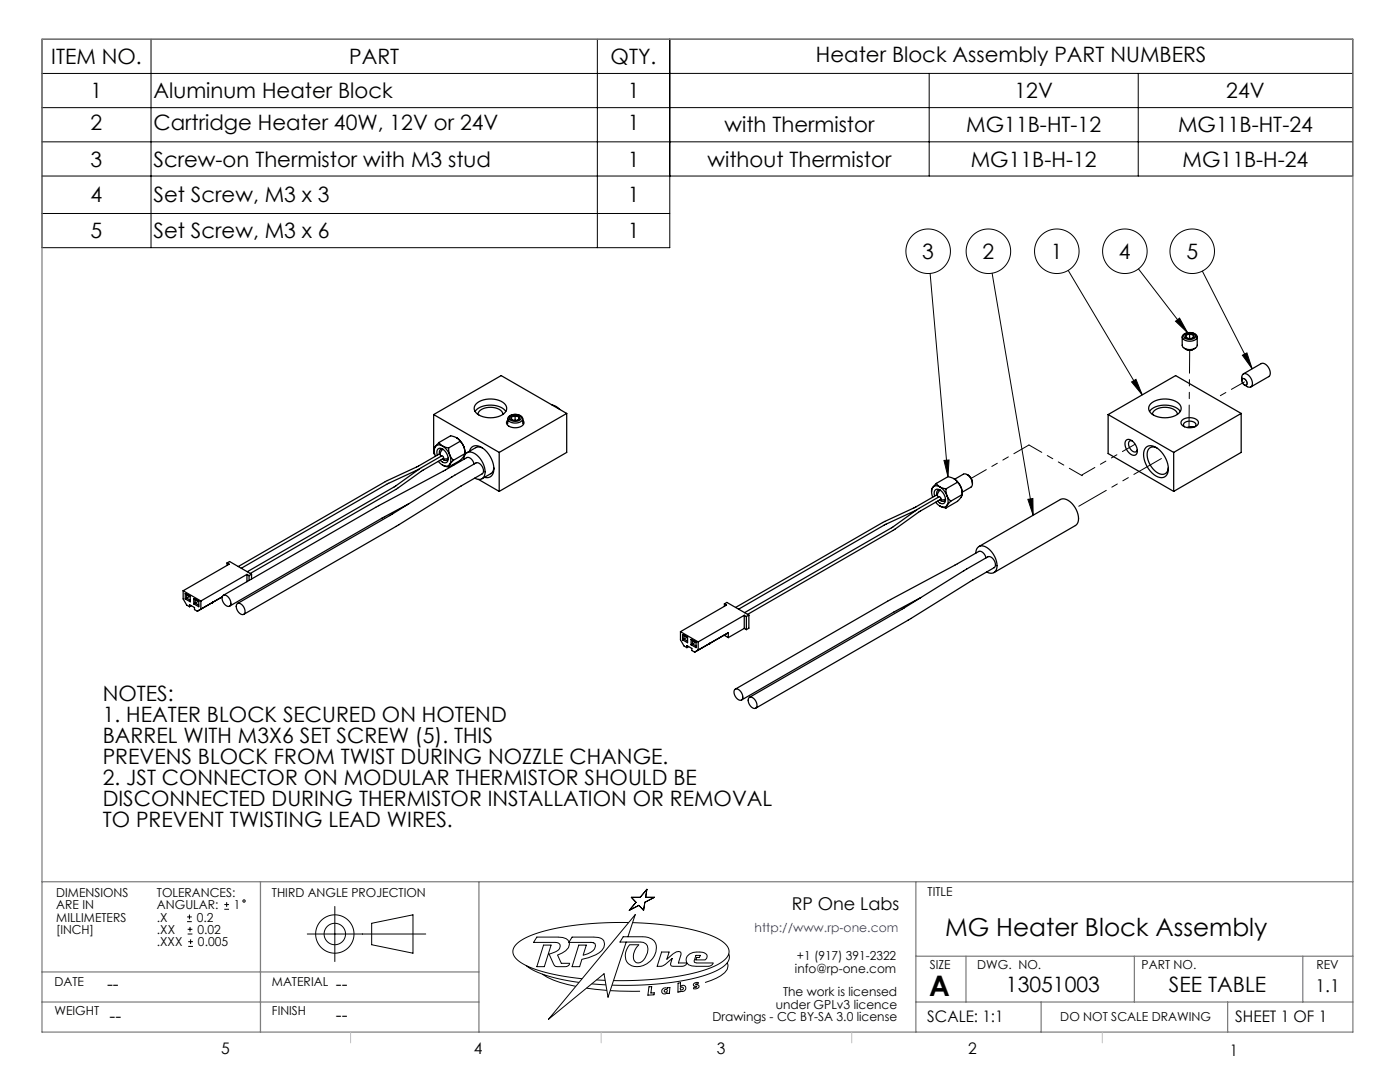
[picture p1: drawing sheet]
<svg xmlns="http://www.w3.org/2000/svg" width="279mm" height="216mm" viewBox="0 0 279 216" stroke-linecap="round" stroke-linejoin="round" font-family="sans-serif">
<g fill="none" stroke="#000" stroke-width=".2">
<path d="M30.1 7.8v41.6M119.2 7.8v41.6M133.7 7.8v41.6h-125.3v-41.6h261.6v27.3h-261.6M185.4 14.6v20.5M227.2 14.6v20.5M270 14.6l-261.6 .1M8.4 21.5h125.3M133.7 21.5h136.3M270 28.3h-261.6M8.4 42.6h125.3M185.6 54.6l3.6 40.5M198 54.5l8.2 48.3"/>
<path d="M213.2 54l14.8 24.8M227.2 53.7l9.8 12.7M240 54.1l9.9 19.5M225.8 76.2l.9-.5 1.3 3.1zM234.6 64.1l.8-.6 1.6 2.9zM247.9 70.9l.9-.5 1.1 3.2zM188.4 91.9l1-.1-.2 3.3zM205.1 99.6l1-.1 .1 3.3zM126 179.1h1.8l1.3-1.6-.3 1.6h1.8l-1.9 .9-.3 1.6-.9-.9-1.9 .9 1.3-1.6zM37.3 183.9h1M37.3 183h1M37.5 186.4h.9"/>
<path d="M37.5 185.4h.9M37.6 188.8h.9M37.6 187.9h.9M37.8 182.5v.9M37.9 185v.9M38 187.4v1M44.8 181.4h.9M44.8 180.5h.9M45.2 180v1M61.3 186.4h23.7M66.8 180.9v11M74.2 184.2l8.2-1.7v7.7l-8.2-1.7z"/>
<path d="M105 192.7a19.7 19.7 0 0 0 8.8 3.1l1.8 .2M108.2 194.4a16.2 16.2 0 0 0 6.7 2.4M108.5 188.6h1.5l-1.4 4.3h-1.5zM113.6 188a1.96 1.96 0 0 0-2.2-1h-4.3l-.6 1h4.3a.85 .85 0 0 1 1 .8 1.73 1.73 0 0 1-1.5 1.3l-.7 .3 .8 1.8a.79 .79 0 0 0 .8 .7h1.6a.8 .8 0 0 0 .9-.7h-1.7l-.7-1.6a3 3 0 0 0 2.3-2.2v-.4M114.2 187h4.3a1.69 1.69 0 0 1 2.2 1.4 2.64 2.64 0 0 1-1.8 2.1l-1.4 .6-1.4 .3-.4 1.5h-1.5l1.3-4.3h1.5l-.6 2a2.88 2.88 0 0 0 2.4-1.9 .76 .76 0 0 0-1-.7h-4.3zM117 197.2l4.1 .4M118.1 196.3l2.8 .2M119 195.5l1.8 .1M121.8 197.7l5.9 .1M124.4 186.9h3.8a2.34 2.34 0 0 1 2.8 2.2 3.9 3.9 0 0 1-5 3.6 2.38 2.38 0 0 1-.7-3.8l.3-.4h1.9a2.85 2.85 0 0 0-.9 3.2 1.29 1.29 0 0 0 2.2-.6 2.26 2.26 0 0 0 .1-2.8l-.5-.3h-.5h-4.2zM125.3 186.9l1.5-4.4-17.3 20.9 11-9.1 .8 4.7 3.7-11M125.5 184.1a55.8 55.8 0 0 0-19.4 2.5 6 6 0 0 0-3.7 2.8 2.59 2.59 0 0 0 1.7 2.8 31.2 31.2 0 0 0 12.1 3.1"/>
<path d="M126.2 184.1a45.9 45.9 0 0 1 16.5 2.9 3.9 3.9 0 0 1 2.8 2.9 3.9 3.9 0 0 1-2.7 2.8 44.4 44.4 0 0 1-16.4 2.9l-4 .1M129.5 196.9h.6l-.2 1.2h.7l-.1 .4-1.2 .1zM132 190h1.5l-.4 1.4 1.9-1.5h.5l.3 .1 .1 .5-.5 1.6h1.7a1.06 1.06 0 0 1-1 .7l-2.2-.1-.1-.4 .4-1.1-2 1.6h-1.1zM132.2 197.4l.5-.3 .5 .2v-.2l.5-.1-.1 1.2-.5 .1v-.2a.59 .59 0 0 1-.8 .1 .59 .59 0 0 1-.1-.8zM135.3 196.2l.5-.1v.8a.63 .63 0 0 1 1.1 0 .63 .63 0 0 1-.6 .9l-.5-.1v.2l-.5 .1zM136.4 197.2a.3 .3 0 0 0-.4-.3 .3 .3 0 0 0-.2 .4 .3 .3 0 0 0 .4 .2l.2-.3M137.1 190.8a3.2 3.2 0 0 1 3.9-.4l.1 .4-.1 .4-.3 .3h-1.8l.1-.4h.6l.2-.5h-.9l-.3 1.4 .5 .1h3.2a1.02 1.02 0 0 1-1 .7l-3.2-.1a1.2 1.2 0 0 1-1-1.9zM138.5 196.3l.4-.2h.5l-.1 .2h-.3l-.1 .2a.43 .43 0 0 1 .4 .1 .43 .43 0 0 1 .1 .5l-.4 .2h-.6l.1-.3h.4l.2-.1-.1-.1a.4 .4 0 0 1-.5-.1 .4 .4 0 0 1 0-.4zM145.1 192.1a1.58 1.58 0 0 1-.5 2 10.2 10.2 0 0 1-3.9 1.9M145.4 190.3a2.32 2.32 0 0 1-1.4 2.8 28.8 28.8 0 0 1-11.7 3.1 73.7 73.7 0 0 1-10.2 .4"/>
<circle cx="185.2" cy="50.1" r="4.4"/>
<circle cx="197.3" cy="50.1" r="4.4"/>
<circle cx="210.9" cy="50.1" r="4.4"/>
<circle cx="224.5" cy="50.1" r="4.4"/>
<circle cx="237.9" cy="50.1" r="4.4"/>
<circle cx="48.7" cy="179.8" r=".24"/>
<circle cx="66.8" cy="186.4" r="2.14"/>
<circle cx="66.8" cy="186.4" r="3.8"/>
<circle cx="132.8" cy="197.7" r=".32"/>
</g>
<g fill="none" stroke="#808080" stroke-width=".25">
<path d="M8.4 7.8h261.6v198.1h-261.6zM8.4 175.9h261.6M52 175.9v30M95.6 175.9v30M182.8 175.9v30M8.4 199.9h87.2M8.4 193.9h87.2M182.8 199.9h87.2M182.8 190.8h87.2M192.8 190.8v9.1M207.8 199.9v6M226.4 190.8v9.1"/>
<path d="M245 199.9v6M260 190.8v9.1"/>
</g>
<path d="M70 205.9v2.2M120 205.9v2.2M170 205.9v2.2M220 205.9v2.2" fill="none" stroke="#c0c0c0" stroke-width=".2"/>
<path d="M234.6 64.1l.8-.6 1.6 2.9zM247.9 70.9l.9-.5 1.1 3.2zM225.8 76.2l.9-.5 1.3 3.1zM205.1 99.6l1-.1 .1 3.3zM188.4 91.9l1-.1-.2 3.3z" fill="#000"/>
<g fill="none" stroke="#000" stroke-width=".25">
<path d="M235.9 67.2v1.7a1.75 1.75 0 0 0 2.7 .5l.3-.5v-1.7M236.1 66.9a1.91 1.91 0 0 1 2.8 .3 1.56 1.56 0 0 1-2.2 .8l-.3-.2a.65 .65 0 0 1-.3-.9zM236.4 69.5a1.52 1.52 0 0 0 2.1 0M236.4 66.7a1.58 1.58 0 0 1 2.2 .3 1.27 1.27 0 0 1-2 .6 .52 .52 0 0 1-.2-.9zM236.7 66.8l-.1 .3 .1 .2M236.7 66.8v.5M236.7 67.3l.2 .1M237.4 66.6l-.7 .2M237.4 66.6l.8 .2M237.4 66.6v1M238.2 66.8l.1 .2-.1 .3M238.2 66.8v.5"/>
<path d="M238.2 67.3a1.25 1.25 0 0 1-1.5 0M238.2 67.3l-.2 .1M247.8 75.9v-.6a.69 .69 0 0 1 .5-.8 .69 .69 0 0 1 .8 .3 1.76 1.76 0 0 1 .5 2.4l-.4 .1-.8-.5M247.9 75.7a.78 .78 0 0 1 .8 .2 .78 .78 0 0 1 .1 .9 .78 .78 0 0 1-.8-.3 .78 .78 0 0 1-.1-.8zM248.1 74.6l3.6-2.1a1.77 1.77 0 0 1 1.7 2.5l-3.8 2.2M83.7 93.6l-6.5 3-29 16.8M86.5 82.7v7.8l.3 .1M86.5 82.7l13.1 7.6M86.9 89.1a2.13 2.13 0 0 0 0 1.9M86.9 89.1l-.2 .8M87.3 90.8a.83 .83 0 0 1 0-1 .83 .83 0 0 1 .9-.3 2.07 2.07 0 0 1 1 2.7 1 1 0 0 1-1.3-.4M87.5 92.1l.8 .7"/>
<path d="M87.6 88.3l.7 .7M87.6 88.3l-.7 .8M87.8 90.7h.1M87.9 91.1l-.1-.4-.2-.1a66.2 66.2 0 0 1-10.3 5.3l-29.7 17.1M88.3 89a1.02 1.02 0 0 0-1.4 .1M88.3 89a3.6 3.6 0 0 1 1.4 1.8M88.3 89l1.2 .4M88.3 92.8l1.2 .4M88.4 89.6l-.5 .7-.1 .4M88.4 89.7a.62 .62 0 0 0-.7 .2 .62 .62 0 0 0 0 .8M88.5 91.3h.1M89.4 91.5h-1"/>
<path d="M89.4 91.4a.6 .6 0 0 1-.5 .5 .6 .6 0 0 1-.6-.3M89.5 89.4l.2 1.4M89.7 90.8l.8 1.1M89.7 90.8a2.13 2.13 0 0 1 0 1.9M89.7 92.7a1.02 1.02 0 0 1-1.4 .1M89.7 92.7l-.2 .5M90.4 92.7l.2 .1M90.5 91.9l-.8 .8M91.1 87.4l-1.2-.4-2.3 1.3M91.1 87.4l.7 .7M91.1 87.4a3.6 3.6 0 0 1 1.5 1.7M91.8 88.1l.8 1"/>
<path d="M91.8 88.1l-2.3 1.3M92.6 89.1l.2 1.4M92.6 91.6a1.3 1.3 0 0 1 .7-1.3 1.3 1.3 0 0 1 1.5 .2 4.1 4.1 0 0 1 1.7 4.7 1.28 1.28 0 0 1-1.8 .2M92.8 90.5l-.2 .5-.8 .9-2.3 1.3M92.8 90.5l-2.3 1.4M93.7 90a1.44 1.44 0 0 1 2.4-.7 5.1 5.1 0 0 1 2.3 5.1 1.32 1.32 0 0 1-1.7 .8M94.6 92.6a1.39 1.39 0 0 0-1.4-1.3l-4.8 2.8-13.4 7.1-30.4 17.6M94.8 82.1a4.4 4.4 0 0 1 6.1 0M95 80.6a4.5 4.5 0 0 1 5.9 .2 1.47 1.47 0 0 1-1 2.2 4.4 4.4 0 0 1-5.1-1 1.19 1.19 0 0 1 .2-1.4zM95.4 82.7a2.49 2.49 0 0 1 3-1.4 1.86 1.86 0 0 1 2 1.4M95.5 95.7l4.1 2.4M96.3 89.4l-1.1-.2-2 1.1"/>
<path d="M98.6 93.3l-.2 .6-.3 .5-1.9 1.1M99.6 90.3v7.8M101.3 83.8a.8 .8 0 0 0-.2 .9 .8 .8 0 0 0 .8 .5 2.17 2.17 0 0 0 2.7-.7l-.3-.7M101.3 83.6v.9M101.5 83.2a1.91 1.91 0 0 1 2.8 .3 1.56 1.56 0 0 1-2.2 .8l-.3-.1a.65 .65 0 0 1-.3-1zM101.8 83a1.58 1.58 0 0 1 2.2 .3 1.27 1.27 0 0 1-2 .6 .52 .52 0 0 1-.2-.9zM102.1 83.1l-.1 .3 .1 .2M102.1 83.1v.5M102.1 83.6l.2 .2M102.8 82.9l-.7 .2M102.8 82.9l.8 .2M102.8 82.9v1"/>
<path d="M103.6 83.1l.1 .3-.1 .2M103.6 83.1v.5M103.6 83.6a1.25 1.25 0 0 1-1.5 0M103.6 83.6l-.2 .1M104.3 83.6v.9M110.2 80.8l.8 .3 .7 .6M113.1 82.5l-13.1-7.6-13.5 7.8M113.1 82.5l-13.5 7.8M113.1 82.5v7.8l-13.5 7.8M186.1 97.3a2.13 2.13 0 0 0 0 1.9M186.1 97.3l-.2 .8M186.5 99a.83 .83 0 0 1 0-1 .83 .83 0 0 1 .9-.3 2.07 2.07 0 0 1 1.1 2.7 1 1 0 0 1-1.4-.4"/>
<path d="M186.9 96.5l.7 .7M186.9 96.5l-.8 .8M187.1 98.8l-.1 .1M187.2 99.3l-.1-.4-.3-.1a66.2 66.2 0 0 1-10.2 5.3l-29.8 17.1M187.6 97.2a1.02 1.02 0 0 0-1.5 .1M187.6 97.2a3.6 3.6 0 0 1 1.4 1.7M187.6 97.2l1.2 .4M187.6 97.8l-.4 .6-.1 .5M187.7 97.8a.62 .62 0 0 0-.7 .3 .62 .62 0 0 0 0 .7M187.8 99.4h.1M188.7 99.7h-1M188.7 99.6a.6 .6 0 0 1-.5 .5 .6 .6 0 0 1-.6-.4"/>
<path d="M188.8 97.6l.2 1.3M189 98.9l.7 1.1M189 98.9a2.13 2.13 0 0 1 0 1.9M190.4 95.5l-1.2-.4-2.3 1.4M190.4 95.5l.7 .7M190.4 95.5a3.6 3.6 0 0 1 1.4 1.8M191.1 96.2l.7 1.1M191.1 96.2l-2.3 1.4M191.8 97.3l.2 1.4M192 98.7l-.2 .5-.7 .8-2.3 1.4M192 98.7l-2.3 1.3M193 94.7l-.7-.1-1.8 1"/>
<path d="M193 94.7a1.78 1.78 0 0 1 .8 2.5l-1.8 1M193 94.7a1.89 1.89 0 0 1 1.1 1.8M221.2 82.7l13 7.6M221.2 82.7v7.8l13 7.6M224.8 87.8a1.52 1.52 0 0 1 1.9 1.1l.3 .7a.86 .86 0 0 1-.4 1.2 .86 .86 0 0 1-1.1-.3 2.17 2.17 0 0 1-.7-2.7zM225.9 88v-.1a.6 .6 0 0 0-.6 .3 .6 .6 0 0 0-.1 .6 1.4 1.4 0 0 0 1.5 1.3l.3-.4M228.7 89.3a2.01 2.01 0 0 1 2.8 .5 4.7 4.7 0 0 1 1.4 4.9 1.66 1.66 0 0 1-2.6 0 4.8 4.8 0 0 1-1.8-5.1zM229.4 82.1a4.4 4.4 0 0 1 6.2 0M229.6 80.6a4.5 4.5 0 0 1 5.9 .2 1.47 1.47 0 0 1-1 2.2 4.4 4.4 0 0 1-5.1-1 1.19 1.19 0 0 1 .2-1.4zM230 82.7a2.49 2.49 0 0 1 3.1-1.4 1.86 1.86 0 0 1 1.9 1.4M230.9 89.4a1.31 1.31 0 0 0-1.5 0 1.31 1.31 0 0 0-.5 1.5 4.3 4.3 0 0 0 2.9 3.7 1.2 1.2 0 0 0 1.4-1.3M234.2 90.3v7.8"/>
<path d="M236 83.8a2.43 2.43 0 0 1 3.1 .2 .97 .97 0 0 1-1.1 1.3 1.96 1.96 0 0 1-2.3-.8zM236.4 85.2v-.1a.6 .6 0 0 1-.1-.6 .6 .6 0 0 1 .5-.4 1.4 1.4 0 0 1 1.9 .7l-.2 .4M238.2 85.2l-.4-.1-.8 .2M247.7 82.5l-13.5 7.8M247.7 82.5v7.8l-13.5 7.8M247.7 82.5l-13.1-7.6-13.4 7.8M36.6 117.9l3.5 2M36.6 117.9v1.6l.7 1.2 .5 .4M37 118.4l1 .6v1.1l-1-.6zM37.3 119.3l.7 .5M37.3 119.3l-.3 .2M37.3 118.6v.7"/>
<path d="M37.9 119l-.6 .3M38.7 119.4l1 .6v1.1l-1-.6zM39 119.6v.7M39.6 120l-.6 .3M44.3 119.1l-4.2 2.5v-1.7M44.4 118.9a1.06 1.06 0 0 1 1.6 .9l.1 .3a.62 .62 0 0 1-.3 .9 .62 .62 0 0 1-.8-.3l-.6-.8-.1-.5zM45.3 112.3l.4 .3-9.1 5.3M45.3 112.3l.5-.3 4.4 2.6M45.3 112.3v.5M49.3 114.6l.4 .3M49.3 114.6l-9.2 5.3M49.3 114.6v1.5"/>
<path d="M49.3 114.1l29.7-17.2a56.3 56.3 0 0 1 9.2-5.9 .35 .35 0 0 1 .3 .5 55.8 55.8 0 0 0-9.1 5.9l-29.5 17M49.7 114.9v.9M50.2 114.6l-.5 .3M50.2 114.6v.9M81.6 100.5l-5.4 2.9-30.4 17.6M182.9 101.8l-6.5 3-29 16.8M183.7 119.3l-5.3 2.8-30.4 17.6M186.7 100.2l.9 .8M187.6 101l1.2 .4M189 100.8a1.01 1.01 0 0 1-1.4 .2M189 100.8l-.2 .6M189.7 100l-.7 .8"/>
<path d="M194.7 110.4a1.3 1.3 0 0 1 .7-1.4 1.3 1.3 0 0 1 1.6 .3 4.1 4.1 0 0 1 1.7 4.6 1.28 1.28 0 0 1-1.8 .2M195.4 109.1l16.2-9.4a2.27 2.27 0 0 1 2.6 1.1 3.2 3.2 0 0 1 .6 4l-16.4 9.5M196.8 111.3a1.39 1.39 0 0 0-1.5-1.3l-4.7 2.8-13.5 7.2-30.4 17.5M37.8 121.1v-.4l1 .5v.4l.6 .4 1.4-.9M38.2 120.9l-.4 .2M39 120.3l-.3 .2M39 120.3l.7 .4M42.2 120.3h.1M47.3 120.6a1.06 1.06 0 0 1 1.5 .8l.1 .3a.63 .63 0 0 1-.2 .9 .63 .63 0 0 1-.9-.2l-.6-1.1zM47.4 120.4l30.4-17.5 12.4-7.7 4.8-2.8a1.44 1.44 0 0 1 1.2 2.1l-4.7 2.8-12.4 7.7-30.4 17.6M135.8 126l3.5 2.1M135.8 126v1.7l.7 1.2 .6 .3"/>
<path d="M136.2 126.6l1 .6v1l-1-.5zM136.5 126.8v.7l.7 .4M137.1 127.1l-.9 .6M137.4 129l-.3 .2M137.9 127.6l1 .6v1l-1-.5zM138.2 127.8v.7l.7 .4M138.8 128.1l-.9 .6M139.3 128.1v1.6M140.4 129.1l-.4 .2M141.5 128.5h.1M141.8 128.3l-.3 .2M144.5 126.7l.8 .5"/>
<path d="M144.6 120.5l.4 .2-9.2 5.3M144.6 120.5l.5-.3 4.4 2.5M144.6 120.5v.5M145.3 126.2l-6.7 3.9-.5-.3v-.4l-1-.6v.4M145.3 126.2v1M145.3 126.2l-.7 .5M146.6 137.6a1.06 1.06 0 0 1 1.5 .9l.1 .3a.63 .63 0 0 1-.2 .9 .63 .63 0 0 1-.9-.2l-.6-1.1zM148.5 122.8l.5 .2M148.5 122.8l-9.2 5.3M148.5 122.8v2.6M148.5 125.4l-3.2 1.8M148.5 125.4l.5 .2"/>
<path d="M148.6 122.2l29.7-17.1a56.3 56.3 0 0 1 9.1-6 .35 .35 0 0 1 .3 .6 55.8 55.8 0 0 0-9.1 5.9l-29.4 17M149 123v2.6M149.4 139.3a1.06 1.06 0 0 1 1.6 .9v.3a.62 .62 0 0 1-.2 .8 .62 .62 0 0 1-.8-.2l-.6-.8-.1-.6zM149.5 122.7l-.5 .3M149.5 122.7v2.7l-.5 .2M149.6 139.1l30.4-17.5 12.3-7.7 4.9-2.8a1.44 1.44 0 0 1 1.2 2.2l-4.7 2.7-12.5 7.8-30.4 17.5"/>
</g>
<path d="M236.9 69.8l.5 .1 .6-.1M247.8 75.9l.2-.3a.79 .79 0 0 1 .7 .4 .79 .79 0 0 1-.1 .9l-.5-.3-.3-.7M193.2 94.8l.7 .8 .2 .7M216 94.9v-.2M238.2 85.2h-.8l-.4 .1" fill="none" stroke="#000" stroke-width=".2" stroke-dasharray="6.3 1.3 1.3 1.3 1.3 1.3"/>
<path d="M248.4 76.2l-5.9 3.3" fill="none" stroke="#000" stroke-width=".2" stroke-dasharray="6.3 1.3 1.3 1.3 1.3 1.3" stroke-dashoffset="3.3"/>
<path d="M237.4 69.9l-.1 15.5" fill="none" stroke="#000" stroke-width=".2" stroke-dasharray="6.3 1.3 1.3 1.3 1.3 1.3" stroke-dashoffset="1.8"/>
<path d="M232.4 91.1l-17.8 10.3" fill="none" stroke="#000" stroke-width=".2" stroke-dasharray="6.3 1.3 1.3 1.3 1.3 1.3" stroke-dashoffset="-.8"/>
<path d="M205.4 88.8l10.6 6.1M216 94.7l10.5-6.1" fill="none" stroke="#000" stroke-width=".2" stroke-dasharray="6.3 1.3 1.3 1.3 1.3 1.3" stroke-dashoffset="3.4"/>
<path d="M193.8 95.4l11.6-6.6" fill="none" stroke="#000" stroke-width=".2" stroke-dasharray="6.3 1.3 1.3 1.3 1.3 1.3" stroke-dashoffset="2.9"/>
<text font-size="5.6" x="185.4" y="198.7">A</text>
<text font-size="4.9" x="188.6" y="186.8">MG Heater Block Assembly</text>
<g font-size="4.2">
<text x="10.2" y="12.8">ITEM NO.</text>
<text x="69.7" y="12.8">PART</text>
<text x="121.9" y="12.8">QTY.</text>
<text x="162.8" y="12.4">Heater Block Assembly PART NUMBERS</text>
<text x="18.1" y="19.6">1</text>
<text x="30.6" y="19.6">Aluminum Heater Block</text>
<text x="125.3" y="19.6">1</text>
<text x="202.5" y="19.6">12V</text>
<text x="244.7" y="19.6">24V</text>
<text x="18.1" y="26">2</text>
<text x="30.6" y="26">Cartridge Heater 40W, 12V or 24V</text>
<text x="125.3" y="26">1</text>
<text x="144.6" y="26.4">with Thermistor</text>
<text x="192.8" y="26.4">MG11B-HT-12</text>
<text x="235.1" y="26.4">MG11B-HT-24</text>
<text x="18.1" y="33.2">3</text>
<text x="30.6" y="33.2">Screw-on Thermistor with M3 stud</text>
<text x="125.3" y="33.2">1</text>
<text x="141.2" y="33.2">without Thermistor</text>
<text x="193.7" y="33.2">MG11B-H-12</text>
<text x="236" y="33.2">MG11B-H-24</text>
<text x="18.1" y="40.4">4</text>
<text x="30.6" y="40.4">Set Screw, M3 x 3</text>
<text x="125.3" y="40.4">1</text>
<text x="18.1" y="47.5">5</text>
<text x="30.6" y="47.5">Set Screw, M3 x 6</text>
<text x="125.3" y="47.5">1</text>
<text x="184.1" y="51.6">3</text>
<text x="196.1" y="51.6">2</text>
<text x="209.7" y="51.6">1</text>
<text x="223.3" y="51.6">4</text>
<text x="236.8" y="51.6">5</text>
<text x="20.5" y="139.9">NOTES:</text>
<text x="20.5" y="144.1">1. HEATER BLOCK SECURED ON HOTEND</text>
<text x="20.5" y="148.3">BARREL WITH M3X6 SET SCREW (5). THIS</text>
<text x="20.5" y="152.4">PREVENS BLOCK FROM TWIST DURING NOZZLE CHANGE.</text>
<text x="20.5" y="156.6">2. JST CONNECTOR ON MODULAR THERMISTOR SHOULD BE</text>
<text x="20.5" y="160.8">DISCONNECTED DURING THERMISTOR INSTALLATION OR REMOVAL</text>
<text x="20.5" y="165">TO PREVENT TWISTING LEAD WIRES.</text>
<text x="200.8" y="198">13051003</text>
<text x="233.3" y="198">SEE TABLE</text>
</g>
<g font-size="3.5">
<text x="158" y="181.5">RP One Labs</text>
<text x="21.4" y="197.6">--</text>
<text x="67" y="197.6">--</text>
<text x="262.5" y="198">1.1</text>
<text x="21.9" y="203.8">--</text>
<text x="67" y="203.7">--</text>
</g>
<g font-size="3.2">
<text x="185.1" y="204">SCALE: 1:1</text>
<text x="246.5" y="204">SHEET 1 OF 1</text>
<text x="44.2" y="210.4">5</text>
<text x="94.6" y="210.3">4</text>
<text x="143.1" y="210.4">3</text>
<text x="193.2" y="210.3">2</text>
<text x="245.4" y="210.6">1</text>
</g>
<g font-size="2.5">
<text x="11.2" y="179">DIMENSIONS</text>
<text x="31.3" y="179">TOLERANCES:</text>
<text x="54.3" y="179">THIRD ANGLE PROJECTION</text>
<text x="185.1" y="178.9">TITLE</text>
<text x="11.2" y="181.4">ARE IN</text>
<text x="11.2" y="183.9">MILLIMETERS</text>
<text x="31.3" y="183.9">.X</text>
<text x="31.3" y="181.4">ANGULAR:</text>
<text x="39.3" y="183.9">0.2</text>
<text x="46.7" y="181.4">1</text>
<text x="11.2" y="186.4">[INCH]</text>
<text x="31.3" y="186.4">.XX</text>
<text x="31.3" y="188.8">.XXX</text>
<text x="39.4" y="186.4">0.02</text>
<text x="39.5" y="188.8">0.005</text>
<text x="159" y="191.6">+1 (917) 391-2322</text>
<text x="10.9" y="196.7">DATE</text>
<text x="54.3" y="196.7">MATERIAL</text>
<text x="158.6" y="194.1">info@rp-one.com</text>
<text x="185.5" y="193.4">SIZE</text>
<text x="195" y="193.3">DWG. NO.</text>
<text x="227.8" y="193.4">PART NO.</text>
<text x="262.7" y="193.3">REV</text>
<text x="10.9" y="202.6">WEIGHT</text>
<text x="54.3" y="202.6">FINISH</text>
<text x="142.2" y="203.7">Drawings - CC BY-SA 3.0 license</text>
<text x="154.8" y="201.3">under GPLv3 licence</text>
<text x="156.3" y="198.8">The work is licensed</text>
<text x="211.6" y="203.7">DO NOT SCALE DRAWING</text>
</g>
<text font-size="2.5" fill="#00f" x="150.6" y="186">http://www.rp-one.com</text>
</svg>
